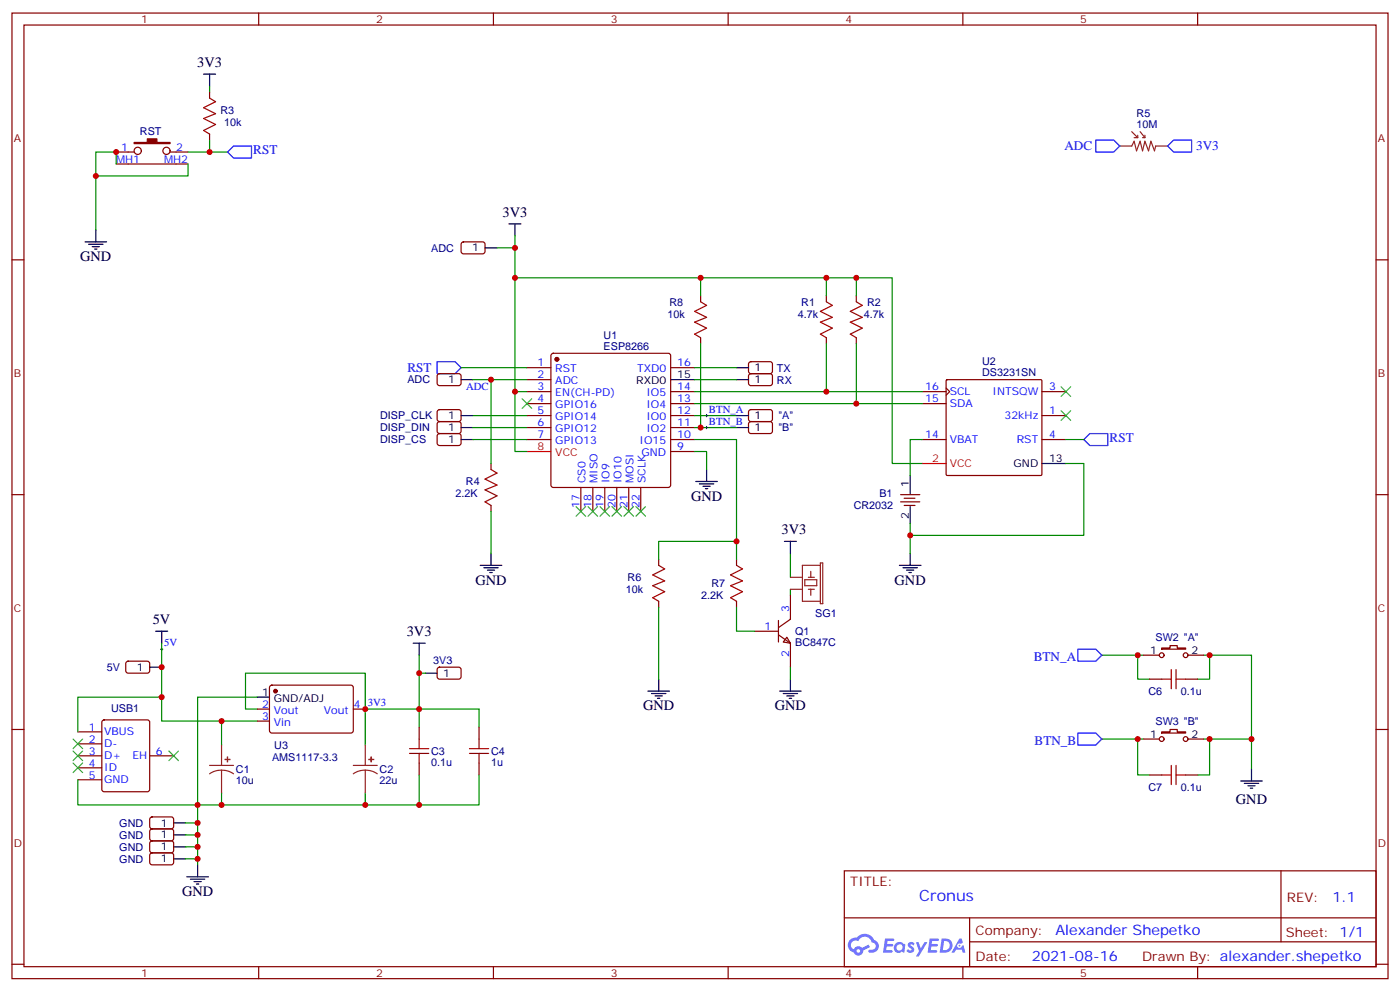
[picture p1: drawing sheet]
<svg xmlns="http://www.w3.org/2000/svg" width="412mm" height="292mm" viewBox="0 0 412 292" stroke-linecap="round" stroke-linejoin="round" font-family="sans-serif">
<g fill="none" stroke="#870000" stroke-width=".35">
<path d="M3.5 3.8h405.4v284.4h-405.4zM7.1 7.4h398.2v277.3h-398.2zM76.2 3.8v3.6M145.3 3.8v3.6M214.5 3.8v3.6M283.6 3.8v3.6M352.8 3.8v3.6M3.5 76.5h3.6M405.3 76.5h3.6M3.5 145.7h3.6M405.3 145.7h3.6M3.5 214.8h3.6"/>
<path d="M405.3 214.8h3.6M248.7 256.4h156.6v28.3h-156.6zM377.3 256.5v20.8M248.7 270.3h156.5M285.6 277.3h119.6M285.6 270.3v14.1M3.5 284h3.6M76.2 284.7v3.5M145.3 284.7v3.5M214.5 284.7v3.5M283.6 284.7v3.5M352.8 284.7v3.5"/>
<path d="M405.3 284h3.6"/>
</g>
<g fill="#5487ff">
<path d="M267.7 277.6a1.22 1.22 0 0 1 1.7 .3l-.4 .6a.47 .47 0 0 0-.3-.5 .47 .47 0 0 0-.5 .2l.1 .3a1.14 1.14 0 0 1 .8 1.7 1.14 1.14 0 0 1-1.9 0l-.2-.2 .5-.5 .7 .4a.29 .29 0 0 0 .3-.3 .29 .29 0 0 0-.2-.3 1.04 1.04 0 0 1-.6-1.7z"/>
<path d="M260.7 276.4h2.4l.3 .1-.2 .5-1.8 .1-.1 .9h1.5l.3 .3-.3 .4h-1.6l-.2 1.1h1.7l.2 .4-.2 .3h-2.6z"/>
<path d="M273.8 276.4h2.4l.3 .1-.1 .5-1.8 .1-.2 .9h1.6l.3 .3-.4 .4h-1.6l-.1 1.1h1.7l.2 .4-.2 .3h-2.6z"/>
<path d="M282.6 276.4h.7l.3 1.2-.6 .3a.69 .69 0 0 0-1 .3 .69 .69 0 0 0 .4 1 .69 .69 0 0 0 .9-.6l.5-.3 .6 2.2h-.8l-.2-.9h-1.8l-.5 .9h-.8z"/>
<path d="M269.8 277.4h.8l.6 1.9 1.1-1.9h.9l-2.6 4.2h-.8l.9-1.5z"/>
<path d="M277.4 276.4l-.6 4.1h1.3a2.11 2.11 0 0 0 2.5-2.1 2.11 2.11 0 0 0-2.5-2zM278.1 277.1a1.39 1.39 0 0 1 1.7 1.4 1.39 1.39 0 0 1-1.8 1.3h-.3z"/>
<path d="M263.7 278a1.54 1.54 0 0 0-.1 2.1 1.54 1.54 0 0 0 2.2 .2l.6 .2 .3-2.3-.2-.2-.4-.1a1.49 1.49 0 0 0-2.4 .1zM264 279a.94 .94 0 0 1 1.8 0 .94 .94 0 0 1-1.8 0z"/>
<path d="M250.4 276.7a2.18 2.18 0 0 0 1.1 3.8 1.44 1.44 0 0 0 1.6 .9 1.44 1.44 0 0 0 1.2-1.5l2-1-.5-.7-1.9 .9a1.47 1.47 0 0 0-2.4 .5 1.39 1.39 0 0 1-.7-2 1.39 1.39 0 0 1 2-.5 2.12 2.12 0 0 1 2.2-1.3 2.12 2.12 0 0 1 1.9 1.7 1.14 1.14 0 0 1 1.1 1.4 1.14 1.14 0 0 1-1.7 .8 .43 .43 0 0 0-.5 .3 .43 .43 0 0 0 .4 .5 1.98 1.98 0 0 0 2.5-1.2 1.98 1.98 0 0 0-1.2-2.5 3.1 3.1 0 0 0-5.3-.7l-.9 .1zM252.3 280a.55 .55 0 0 1 1.1 0 .55 .55 0 0 1-1.1 0z"/>
<circle cx="282.6" cy="278.5" r=".26"/>
</g>
<g fill="#870000" stroke="#870000" stroke-width=".35">
<path d="M39.5 41.9h3.9v-1h2.8v1h3.9v.4h-10.6z"/>
<circle cx="164" cy="105.8" r=".53"/>
<circle cx="81.1" cy="203.5" r=".53"/>
</g>
<g fill="none" stroke="#870000" stroke-width=".35">
<path d="M61.7 27.1v1.8M61.7 39.5v1.7M34.2 44.8h5.3M34.2 48.3h21.2M50.1 44.8h5.3M243.4 87.1v1.8M243.4 99.4v1.8M252.2 87.1v1.8M252.2 99.4v1.8M129 110.2l.5-.2 5.9 .1 .4 .6v2.4l-.7 .5-5.9-.1-.4-.6v-2.2zM155.2 108.3h7.1M155.2 111.8h7.1"/>
<path d="M155.2 115.3h7.1M155.2 118.9h7.1M162.5 104.2l.5-.2h33.8l.5 .2 .3 .5v38.1l-.3 .5-.5 .2h-33.8l-.5-.2-.2-.5v-38.1zM197.6 108.3h7M197.6 115.3h7M197.6 118.9h7M220.7 106.7l.5-.2 5.9 .1 .4 .6v2.4l-.7 .4h-5.9l-.4-.7v-2.1zM220.7 110.2l.5-.2 5.9 .1 .4 .6v2.4l-.7 .5-5.9-.1-.4-.6v-2.2zM271.6 115.3h7.1M271.6 118.9h7.1M278.7 114.3l1.1 1-1.1 1.1M278.8 112l.2-.2h27.7l.2 .3v27.7l-.3 .2h-27.7l-.2-.3z"/>
<path d="M306.9 115.3h7.1M129 120.8l.5-.2 5.9 .1 .4 .6v2.4l-.7 .4h-5.9l-.4-.7v-2.1zM129 124.3l.5-.2 5.9 .1 .4 .6v2.4l-.7 .5-5.9-.1-.4-.6v-2.2zM129 127.9l.5-.2h5.9l.4 .7v2.4l-.7 .4-5.9-.1-.4-.6v-2.1zM144.6 136.5v1.8M155.2 122.4h7.1M155.2 125.9h7.1M155.2 129.4h7.1M197.6 122.4h7M197.6 125.9h7M197.6 129.4h7M197.6 133h7"/>
<path d="M220.7 120.8l.5-.2 5.9 .1 .4 .6v2.4l-.7 .4h-5.9l-.4-.7v-2.1zM220.7 124.3l.5-.2 5.9 .1 .4 .6v2.4l-.7 .5-5.9-.1-.4-.6v-2.2zM271.6 129.4h7.1M306.9 122.4h7.1M306.9 129.4h7.1M144.6 148.8v1.8M171.1 143.5v7.1M174.6 143.5v7.1M178.2 143.5v7.1M181.7 143.5v7.1M185.2 143.5v7.1M188.7 143.5v7.1"/>
<path d="M265.3 145.7h5.6M265.3 147.8h5.6M266.3 146.7h3.2M266.3 148.8h3.2M336.9 192.9h4.6M338.7 200h3.5M342.2 190.8h2.5v-.7h2.1v.7h2.4v.4h-7zM349.2 200h3.6M350 192.9h4.5M22.9 219h7.1M22.9 215.5h7.1M30.2 212.2l.5-.2h12.7l.6 .4 .1 20-.5 .7-12.9 .1-.7-.5v-20z"/>
<path d="M75.8 208.8h3.6M75.8 212.3h3.6M79.6 202l.5-.2h23.5l.5 .7-.1 12.9-.6 .5-23.6-.1-.4-.6v-12.7zM104.1 208.8h3.5M123.5 214.1v3.5M141.1 214.1v3.5M336.9 217.6h4.6M342.2 215.5h2.5v-.7h2.1v.7h2.4v.4h-7zM350 217.6h4.5M22.9 222.6h7.1M22.9 229.6h7.1M22.9 226.1h7.1"/>
<path d="M44.1 222.6h7.1M123.5 224.7v3.5M141.1 224.7v3.5M338.7 228.2h3.5M349.2 228.2h3.6M44.3 240.8l.5-.2h5.9l.5 .7-.1 2.4-.7 .4-5.9-.1-.4-.6v-2.1z"/>
<circle cx="40.6" cy="44.4" r="1.06"/>
<circle cx="49" cy="44.4" r="1.06"/>
<circle cx="342.2" cy="192.9" r=".71"/>
<circle cx="349.3" cy="192.9" r=".71"/>
<circle cx="342.2" cy="217.6" r=".71"/>
<circle cx="349.3" cy="217.6" r=".71"/>
</g>
<path d="M155.2 133h7.1M271.6 136.5h7.1" fill="none" stroke="#f00" stroke-width=".35"/>
<g fill="none" stroke="#000" stroke-width=".35">
<path d="M60 21.8h3.5M61.7 21.8v3.6M25 71.2h6.4M26.1 71.9h4.2M27.2 72.6h2.1M27.9 73.3h.7M28.2 67.7v3.5M149.9 65.9h3.6M151.7 65.9v3.6M135.8 111.8h3.5M197.6 111.8h7M217 111.8h3.5"/>
<path d="M217 108.3h3.5M135.8 122.4h3.5M135.8 125.9h3.5M135.8 129.4h3.5M208.1 138.3v3.5M217 122.4h3.5M217 125.9h3.5M306.9 136.5h7.1M205 141.8h6.3M206 142.5h4.3M207.1 143.2h2.1M207.8 143.9h.7"/>
<path d="M231.1 159.4h3.5M232.8 159.4v3.5M268.1 140v5.3M268.1 149.2v4.9M141.5 166.5h6.3M142.5 167.2h4.3M143.6 167.9h2.1M144.3 168.6h.7M144.6 162.9v3.6M264.9 166.5h6.4M266 167.2h4.2M267.1 167.9h2.1"/>
<path d="M267.8 168.6h.7M268.1 162.9v3.6M45.9 185.9h3.5M47.6 185.9v3.5M121.7 189.4h3.5M123.5 189.4v3.5M75.8 205.3h3.6M365.5 230h6.3M366.5 230.7h4.3M367.6 231.4h2.1M368.3 232.1h.7M368.7 226.4v3.6"/>
<path d="M51.2 242.3h3.5M55 258.2h6.4M56.1 258.9h4.2M57.1 259.6h2.2M58.2 254.7v3.5M57.9 260.3h.7"/>
</g>
<g fill="none" stroke="#008700" stroke-width=".35">
<path d="M61.7 25.4v1.7M55.4 44.8h11.6M61.7 41.2v3.6M151.7 69.5v63.5h3.5M151.7 81.8h111.1v54.7h8.8M243.4 81.8v5.3M252.2 81.8v5.3M135.8 108.3h19.4M139.3 111.8h5.3M151.7 115.3h3.5M155.2 111.8h-10.6v24.7M204.6 115.3h67"/>
<path d="M204.6 118.9h67M204.6 108.3h12.4M204.6 111.8h12.4M243.4 101.2v14.1M252.2 101.2v17.7M139.3 122.4h15.9M139.3 125.9h15.9M139.3 129.4h15.9M204.6 133h3.5v5.3M208.1 122.4h8.9M208.1 125.9h8.9M271.6 129.4h-3.5v10.6"/>
<path d="M314 136.5h5.3v21.2h-51.2v-3.6M314 129.4h5.3M144.6 150.6v12.3M268.1 157.7v5.2M232.8 162.9v7.1M232.8 173.5v1.8M47.6 189.4v22.9h17.7M123.5 192.9v15.9h-15.9v-10.6h-35.3v10.6h3.5M324.6 192.9h12.3M335.1 192.9v7.1h3.6M354.5 192.9h14.2v33.5M356.3 192.9v7.1h-3.5"/>
<path d="M47.6 205.3h-24.7v10.2M75.8 212.3h-10.5v7.1M75.8 205.3h-17.6v49.4M107.6 208.8v10.6M123.5 214.1v-5.3h17.6v5.3M324.6 217.6h12.3M335.1 217.6v10.6h3.6M354.5 217.6h14.2M356.3 217.6v10.6h-3.5M22.9 229.6v7.4h84.7v-3.5M65.3 233.5v3.5M123.5 228.2v8.8h-15.9"/>
<path d="M141.1 228.2v8.8h-17.6M54.7 242.3h3.5"/>
</g>
<g fill="none" stroke="#a10000" stroke-width=".35">
<path d="M61.7 28.9l1.8 1.1-3.5 1.7 3.5 1.8-3.5 1.4 3.5 1.8-3.5 1.7 1.7 1.1M243.4 88.9l1.8 1-3.5 1.8 3.5 1.8-3.5 1.4 3.5 1.7-3.5 1.8 1.7 1M252.2 88.9l1.8 1-3.5 1.8 3.5 1.8-3.5 1.4 3.5 1.7-3.5 1.8 1.7 1M144.6 138.3l1.8 1-3.5 1.8 3.5 1.7-3.5 1.5 3.5 1.7-3.5 1.8 1.7 1M342.2 200h2.8M345 197.2v5.6M346.4 197.2v5.6M346.4 200h2.8M123.5 217.6v2.9M141.1 217.6v2.9M120.6 221.9h5.7M120.6 220.5h5.7"/>
<path d="M123.5 221.9v2.8M138.3 221.9h5.6M138.3 220.5h5.6M141.1 221.9v2.8M342.2 228.2h2.8M345 225.4v5.6M346.4 225.4v5.6M346.4 228.2h2.8"/>
</g>
<path d="M153.8 117.4l2.8 2.9M156.6 117.4l-2.8 2.9M312.6 113.9l2.8 2.8M315.4 113.9l-2.8 2.8M312.6 121l2.8 2.8M315.4 121l-2.8 2.8M21.5 217.6l2.8 2.9M24.3 217.6l-2.8 2.9M21.5 224.7l2.8 2.8M21.5 221.2l2.8 2.8M24.3 224.7l-2.8 2.8M24.3 221.2l-2.8 2.8" fill="none" stroke="#3c3" stroke-width=".35"/>
<path d="M67 44.8l1.8-1.8h5.3v3.5h-5.3zM322.8 41.2h5.3l1.7 1.8-1.7 1.8h-5.3zM128.8 106.5h5.3l1.7 1.8-1.7 1.7h-5.3zM319.3 129.4l1.7-1.7h5.3v3.5h-5.3zM317.5 191.2h5.3l1.8 1.7-1.8 1.8h-5.3zM317.5 215.9h5.3l1.8 1.7-1.8 1.8h-5.3z" fill="none" stroke="#00f" stroke-width=".35"/>
<path d="M207.8 122.4h.7M207.8 125.9h.7M208.1 122v.7M208.1 125.6v.7M47.3 191.2h.7M47.6 190.8v.7M107.2 208.8h.7M107.6 208.5v.7" fill="none" stroke="#000" stroke-width=".29"/>
<g fill="none" stroke="#8c2424" stroke-width=".35">
<path d="M333.4 38.8l1.7 1.7M335.1 39.8v.7M335.8 38.8l1.5 1.7M337.3 39.8v.7M329.8 43h3.6l.7-1.4 .7 2.8 1-2.8 .7 2.8 .8-2.8 1 2.8 .7-2.8 1.1 2.8 .3-1.4h3.6M334.1 40.5h1M336.5 40.5h.8M232.8 170h3.6M232.8 173.5h3.6M237.1 170.7h3.5v1.8h-3.5zM238.1 170h1.8M238.1 173.5h1.8"/>
<path d="M238.8 168.2v1.8M238.8 173.5v1.8M241.7 166.5h-5.3v10.6h5.3M241.7 165.8h.7v12h-.7zM65.3 219.4v6M107.6 219.4v6M61.7 225.4h7.1M65.3 226.8l-1.9 .2-1.7 .9M65.3 226.8l1.8 .2 1.7 .9M65.3 226.8v6.7M104.1 225.4h7M107.6 226.8l-1.9 .2-1.6 .9"/>
<path d="M107.6 226.8l1.8 .2 1.7 .9M107.6 226.8v6.7"/>
</g>
<g fill="#8c2424" stroke="#8c2424" stroke-width=".35">
<path d="M108.7 223.6l1.4 .1z"/>
<path d="M109.3 222.9l.1 1.4z"/>
<path d="M66.3 223.6l1.4 .1z"/>
<path d="M67 222.9v1.4z"/>
</g>
<path d="M231.8 187.6l1 1.8-2.1-.3z" fill="#fff" stroke="#870000" stroke-width=".35"/>
<g fill="none" stroke="#870000" stroke-width=".35">
<path d="M136.1 71.4l.4-.2 5.9 .1 .5 .6-.1 2.4-.6 .5-5.9-.1-.5-.7v-2.1zM206.4 87.1v1.8M206.4 99.4v1.8M194 164.7v1.8M194 177.1v1.7M217 164.7v1.8M217 177.1v1.7M232.8 175.3v7.1l-3.5 2.4M37.3 194.9l.4-.2 6 .1 .4 .6-.1 2.4-.6 .4h-5.9l-.5-.7v-2.1zM129 196.7l.5-.2h5.9l.4 .7v2.4l-.7 .4-5.9-.1-.4-.6v-2.1zM222.2 185.9h7.1M229.3 186.9l3.5 2.5v7.1"/>
<path d="M229.3 182.7v6.4M44.3 244.3l.5-.2h5.9l.5 .7-.1 2.4-.7 .4-5.9-.1-.4-.6v-2.1zM44.3 247.8l.5-.2 5.9 .1 .5 .6-.1 2.4-.7 .4h-5.9l-.4-.7v-2.1zM44.3 251.3l.5-.2 5.9 .1 .5 .6-.1 2.4-.7 .5-5.9-.1-.4-.6v-2.2z"/>
</g>
<path d="M206.4 88.9l1.7 1-3.5 1.8 3.5 1.8-3.5 1.4 3.5 1.7-3.5 1.8 1.8 1M194 166.5l1.8 1-3.5 1.8 3.5 1.8-3.5 1.4 3.5 1.7-3.5 1.8 1.7 1.1M217 166.5l1.7 1-3.5 1.8 3.5 1.8-3.5 1.4 3.5 1.7-3.5 1.8 1.8 1.1" fill="none" stroke="#a10000" stroke-width=".35"/>
<g fill="none" stroke="#008700" stroke-width=".35">
<path d="M34.2 48.3v-3.5h-6v22.9M55.4 48.3v3.5h-27.2M146.4 73h5.3M206.4 81.8v5.3M206.4 101.2v24.7M204.6 129.4h12.4v35.3M204.6 122.4h3.5M204.6 125.9h3.5M217 159.4h-23v5.3M194 178.8v21.2M217 178.8v7.1h5.2M123.5 198.2h1.7"/>
<path d="M232.8 196.5v3.5M54.7 245.9h3.5M54.7 249.4h3.5M54.7 252.9h3.5"/>
</g>
<g fill="none" stroke="#000" stroke-width=".35">
<path d="M142.9 73h3.5M44.1 196.5h3.5M125.2 198.2h3.6M194 200v3.5M232.8 200v3.5M190.9 203.5h6.3M191.9 204.2h4.2M193 204.9h2.1M193.7 205.6h.7M229.7 203.5h6.3M230.7 204.2h4.2M231.8 204.9h2.1"/>
<path d="M232.5 205.6h.7M51.2 245.9h3.5M51.2 249.4h3.5M51.2 252.9h3.5"/>
</g>
<g fill="none" stroke="#3c3" stroke-width=".35">
<path d="M169.7 149.2l2.8 2.8M172.5 149.2l-2.8 2.8M173.2 149.2l2.8 2.8M176 149.2l-2.8 2.8M176.7 149.2l2.9 2.8M179.6 149.2l-2.9 2.8M180.3 149.2l2.8 2.8M183.1 149.2l-2.8 2.8M183.8 149.2l2.8 2.8M186.6 149.2l-2.8 2.8M187.3 149.2l2.8 2.8M190.1 149.2l-2.8 2.8"/>
<path d="M49.7 221.2l2.9 2.8M52.6 221.2l-2.9 2.8"/>
</g>
<path d="M344 43l1.7-1.8h5.3v3.6h-5.3z" fill="none" stroke="#00f" stroke-width=".35"/>
<path d="M144.3 111.8h.7M144.6 111.4v.7" fill="none" stroke="#000" stroke-width=".29"/>
<g fill="#c00">
<circle cx="61.7" cy="44.8" r=".88"/>
<circle cx="107.6" cy="208.8" r=".88"/>
<circle cx="123.5" cy="208.8" r=".88"/>
<circle cx="123.5" cy="237" r=".88"/>
<circle cx="107.6" cy="237" r=".88"/>
<circle cx="65.3" cy="237" r=".88"/>
<circle cx="58.2" cy="237" r=".88"/>
<circle cx="65.3" cy="212.3" r=".88"/>
<circle cx="151.7" cy="115.3" r=".88"/>
<circle cx="335.1" cy="217.6" r=".88"/>
<circle cx="356.3" cy="217.6" r=".88"/>
<circle cx="335.1" cy="192.9" r=".88"/>
<circle cx="356.3" cy="192.9" r=".88"/>
<circle cx="368.7" cy="217.6" r=".88"/>
<circle cx="268.1" cy="157.7" r=".88"/>
<circle cx="144.6" cy="111.8" r=".88"/>
<circle cx="47.6" cy="205.3" r=".88"/>
<circle cx="58.2" cy="242.3" r=".88"/>
<circle cx="151.7" cy="73" r=".88"/>
<circle cx="58.2" cy="245.9" r=".88"/>
<circle cx="47.6" cy="196.5" r=".88"/>
<circle cx="34.2" cy="44.8" r=".88"/>
<circle cx="28.2" cy="51.8" r=".88"/>
<circle cx="58.2" cy="249.4" r=".88"/>
<circle cx="58.2" cy="252.9" r=".88"/>
<circle cx="123.5" cy="198.2" r=".88"/>
<circle cx="217" cy="159.4" r=".88"/>
<circle cx="243.4" cy="115.3" r=".88"/>
<circle cx="252.2" cy="118.9" r=".88"/>
<circle cx="252.2" cy="81.8" r=".88"/>
<circle cx="243.4" cy="81.8" r=".88"/>
<circle cx="151.7" cy="81.8" r=".88"/>
<circle cx="206.4" cy="81.8" r=".88"/>
<circle cx="206.4" cy="125.9" r=".88"/>
</g>
<text font-size="4.6" fill="#00f" x="270.8" y="265.5">Cronus</text>
<g font-size="4.2">
<text x="58.1" y="19.7">3V3</text>
<text x="148" y="63.9">3V3</text>
<text x="23.6" y="76.9">GND</text>
<text x="203.6" y="147.4">GND</text>
<text x="230.2" y="157.3">3V3</text>
<text x="140.1" y="172.1">GND</text>
<text x="263.5" y="172.1">GND</text>
<text x="45" y="183.8">5V</text>
<text x="119.8" y="187.3">3V3</text>
<text x="189.4" y="209.2">GND</text>
<text x="228.2" y="209.2">GND</text>
<text x="364.1" y="236.7">GND</text>
<text x="53.6" y="263.8">GND</text>
</g>
<g font-size="4.2" fill="#00f">
<text x="392.5" y="265.7">1.1</text>
<text x="310.9" y="275.3">Alexander Shepetko</text>
<text x="304" y="283.1">2021-08-16</text>
</g>
<g font-size="3.9" fill="#00f">
<text x="74.6" y="45.5">RST</text>
<text x="313.5" y="44.3">ADC</text>
<text x="352.3" y="44.3">3V3</text>
<text x="120" y="109.5">RST</text>
<text x="326.9" y="130.1">RST</text>
<text x="304.5" y="194.7">BTN_A</text>
<text x="304.7" y="219.4">BTN_B</text>
</g>
<g font-size="3.9" fill="#800">
<text x="250.5" y="261">TITLE:</text>
<text x="379.1" y="265.7">REV:</text>
<text x="287.4" y="275.2">Company:</text>
<text x="378.7" y="275.8">Sheet: 1/1</text>
<text x="287.4" y="282.9">Date:</text>
<text x="336.4" y="283">Drawn By: alexander.shepetko</text>
</g>
<g font-size="3.2" fill="#800">
<text x="41.6" y="6.8">1</text>
<text x="110.8" y="6.8">2</text>
<text x="179.9" y="6.8">3</text>
<text x="249.1" y="6.8">4</text>
<text x="318.2" y="6.8">5</text>
<text x="4.1" y="41.9">A</text>
<text x="405.9" y="41.9">A</text>
<text x="4.1" y="111.1">B</text>
<text x="405.9" y="111.1">B</text>
<text x="4.1" y="180.2">C</text>
<text x="405.9" y="180.2">C</text>
<text x="4.1" y="249.4">D</text>
<text x="405.9" y="249.4">D</text>
<text x="41.6" y="287.7">1</text>
<text x="110.8" y="287.7">2</text>
<text x="179.9" y="287.7">3</text>
<text x="249.1" y="287.7">4</text>
<text x="318.2" y="287.7">5</text>
</g>
<g font-size="3.2" fill="#000080">
<text x="64.9" y="33.6">R3</text>
<text x="334.8" y="34.5">R5</text>
<text x="41.2" y="39.8">RST</text>
<text x="66.1" y="37.1">10k</text>
<text x="334.8" y="37.7">10M</text>
<text x="127.1" y="74.1">ADC</text>
<text x="197.2" y="90">R8</text>
<text x="255.4" y="90">R2</text>
<text x="196.7" y="93.5">10k</text>
<text x="235" y="93.5">4.7k</text>
<text x="236" y="90">R1</text>
<text x="254.4" y="93.5">4.7k</text>
<text x="177.8" y="99.8">U1</text>
<text x="177.8" y="103">ESP8266</text>
<text x="289.3" y="107.6">U2</text>
<text x="120" y="112.9">ADC</text>
<text x="228.8" y="109.4">TX</text>
<text x="228.8" y="113">RX</text>
<text x="289.3" y="110.7">DS3231SN</text>
<text x="112" y="123.5">DISP_CLK</text>
<text x="229.3" y="123.5">&quot;A&quot;</text>
<text x="112" y="127">DISP_DIN</text>
<text x="112" y="130.6">DISP_CS</text>
<text x="229.3" y="127">&quot;B&quot;</text>
<text x="137.2" y="142.9">R4</text>
<text x="134.2" y="146.4">2.2K</text>
<text x="259" y="146.5">B1</text>
<text x="251.5" y="150">CR2032</text>
<text x="184.9" y="171.1">R6</text>
<text x="209.6" y="172.9">R7</text>
<text x="184.3" y="174.7">10k</text>
<text x="206.5" y="176.4">2.2K</text>
<text x="240.1" y="181.7">SG1</text>
<text x="234.2" y="190.2">BC847C</text>
<text x="234.2" y="187">Q1</text>
<text x="340.4" y="188.8">SW2 &quot;A&quot;</text>
<text x="31.5" y="197.6">5V</text>
<text x="127.6" y="195.4">3V3</text>
<text x="32.7" y="209.6">USB1</text>
<text x="338.3" y="204.7">C6</text>
<text x="347.8" y="204.7">0.1u</text>
<text x="340.4" y="213.5">SW3 &quot;B&quot;</text>
<text x="80.8" y="220.5">U3</text>
<text x="69.5" y="227.6">C1</text>
<text x="80.1" y="224.1">AMS1117-3.3</text>
<text x="111.8" y="227.6">C2</text>
<text x="127" y="225.5">0.1u</text>
<text x="127" y="222.3">C3</text>
<text x="144.6" y="225.5">1u</text>
<text x="144.6" y="222.3">C4</text>
<text x="69.5" y="230.7">10u</text>
<text x="111.8" y="230.7">22u</text>
<text x="338.3" y="232.9">C7</text>
<text x="347.8" y="232.9">0.1u</text>
<text x="35.1" y="243.5">GND</text>
<text x="35.1" y="247">GND</text>
<text x="35.1" y="250.5">GND</text>
<text x="35.1" y="254">GND</text>
</g>
<g font-size="3.2" fill="#00f">
<text x="34.2" y="47.9">MH1</text>
<text x="35.7" y="44.4">1</text>
<text x="48.3" y="47.9">MH2</text>
<text x="51.9" y="44.4">2</text>
<text x="158.3" y="107.9">1</text>
<text x="199.5" y="107.9">16</text>
<text x="158.3" y="111.4">2</text>
<text x="163.6" y="109.7">RST</text>
<text x="163.6" y="113.2">ADC</text>
<text x="187.7" y="109.7">TXD0</text>
<text x="137.3" y="114.9">ADC</text>
<text x="158.3" y="115">3</text>
<text x="158.3" y="118.5">4</text>
<text x="163.6" y="116.7">EN(CH-PD)</text>
<text x="190.4" y="116.7">IO5</text>
<text x="199.5" y="118.5">13</text>
<text x="199.5" y="115">14</text>
<text x="272.5" y="118.5">15</text>
<text x="272.5" y="115">16</text>
<text x="279.8" y="119.9">SDA</text>
<text x="279.8" y="116.4">SCL</text>
<text x="292.4" y="116.4">INTSQW</text>
<text x="309" y="115">3</text>
<text x="158.3" y="122">5</text>
<text x="158.3" y="125.6">6</text>
<text x="163.6" y="120.3">GPIO16</text>
<text x="163.6" y="123.8">GPIO14</text>
<text x="190.4" y="123.8">IO0</text>
<text x="190.4" y="120.3">IO4</text>
<text x="199.5" y="125.6">11</text>
<text x="199.5" y="122">12</text>
<text x="208.8" y="121.5">BTN_A</text>
<text x="208.8" y="125">BTN_B</text>
<text x="295.9" y="123.4">32kHz</text>
<text x="309" y="122">1</text>
<text x="158.3" y="129.1">7</text>
<text x="163.6" y="127.3">GPIO12</text>
<text x="163.6" y="130.8">GPIO13</text>
<text x="188.4" y="130.8">IO15</text>
<text x="190.4" y="127.3">IO2</text>
<text x="199.5" y="129.1">10</text>
<text x="272.5" y="129.1">14</text>
<text x="279.8" y="130.5">VBAT</text>
<text x="299.5" y="130.5">RST</text>
<text x="309" y="129.1">4</text>
<text x="189" y="134.4">GND</text>
<text x="199.5" y="132.6">9</text>
<text x="172.5" y="142.2" transform="rotate(-90 172.5 142.2)">CS0</text>
<text x="176" y="142.2" transform="rotate(-90 176 142.2)">MISO</text>
<text x="179.6" y="142.2" transform="rotate(-90 179.6 142.2)">IO9</text>
<text x="183.1" y="142.2" transform="rotate(-90 183.1 142.2)">IO10</text>
<text x="186.6" y="142.2" transform="rotate(-90 186.6 142.2)">MOSI</text>
<text x="190.1" y="142.2" transform="rotate(-90 190.1 142.2)">SCLK</text>
<text x="170.7" y="149.5" transform="rotate(-90 170.7 149.5)">17</text>
<text x="174.3" y="149.5" transform="rotate(-90 174.3 149.5)">18</text>
<text x="177.8" y="149.5" transform="rotate(-90 177.8 149.5)">19</text>
<text x="181.3" y="149.5" transform="rotate(-90 181.3 149.5)">20</text>
<text x="184.9" y="149.5" transform="rotate(-90 184.9 149.5)">21</text>
<text x="188.4" y="149.5" transform="rotate(-90 188.4 149.5)">22</text>
<text x="225.2" y="185.5">1</text>
<text x="232.5" y="180.2" transform="rotate(-90 232.5 180.2)">3</text>
<text x="48.3" y="190.3">5V</text>
<text x="232.5" y="193.5" transform="rotate(-90 232.5 193.5)">2</text>
<text x="77.2" y="208.5">2</text>
<text x="104.2" y="208.5">4</text>
<text x="108.3" y="207.9">3V3</text>
<text x="26.2" y="215.2">1</text>
<text x="77.2" y="212">3</text>
<text x="80.7" y="210.2">Vout</text>
<text x="80.7" y="213.7">Vin</text>
<text x="95.4" y="210.2">Vout</text>
<text x="26.2" y="218.7">2</text>
<text x="30.7" y="220.1">D-</text>
<text x="30.7" y="216.6">VBUS</text>
<text x="26.2" y="225.7">4</text>
<text x="26.2" y="222.2">3</text>
<text x="30.7" y="227.2">ID</text>
<text x="30.7" y="223.6">D+</text>
<text x="39" y="223.6">EH</text>
<text x="45.9" y="222.2">6</text>
<text x="26.2" y="229.3">5</text>
<text x="30.7" y="230.7">GND</text>
</g>
<g font-size="3.2">
<text x="139.1" y="74">1</text>
<text x="132" y="112.9">1</text>
<text x="187.4" y="113.2">RXD0</text>
<text x="199.5" y="111.4">15</text>
<text x="222.2" y="109.3">1</text>
<text x="222.2" y="112.9">1</text>
<text x="132" y="123.4">1</text>
<text x="222.2" y="123.4">1</text>
<text x="132" y="127">1</text>
<text x="132" y="130.5">1</text>
<text x="222.2" y="127">1</text>
<text x="298.6" y="137.5">GND</text>
<text x="309" y="136.1">13</text>
<text x="267.8" y="143.5" transform="rotate(-90 267.8 143.5)">1</text>
<text x="267.8" y="153" transform="rotate(-90 267.8 153)">2</text>
<text x="40.3" y="197.5">1</text>
<text x="338.8" y="192.6">1</text>
<text x="351" y="192.6">2</text>
<text x="130.5" y="199.3">1</text>
<text x="77.2" y="204.9">1</text>
<text x="80.7" y="206.7">GND/ADJ</text>
<text x="338.8" y="217.3">1</text>
<text x="351" y="217.3">2</text>
<text x="47.4" y="243.4">1</text>
<text x="47.4" y="246.9">1</text>
<text x="47.4" y="250.4">1</text>
<text x="47.4" y="254">1</text>
</g>
<g font-size="3.2" fill="#f00">
<text x="158.3" y="132.6">8</text>
<text x="163.6" y="134.4">VCC</text>
<text x="274.6" y="136.1">2</text>
<text x="279.8" y="137.5">VCC</text>
</g>
</svg>
